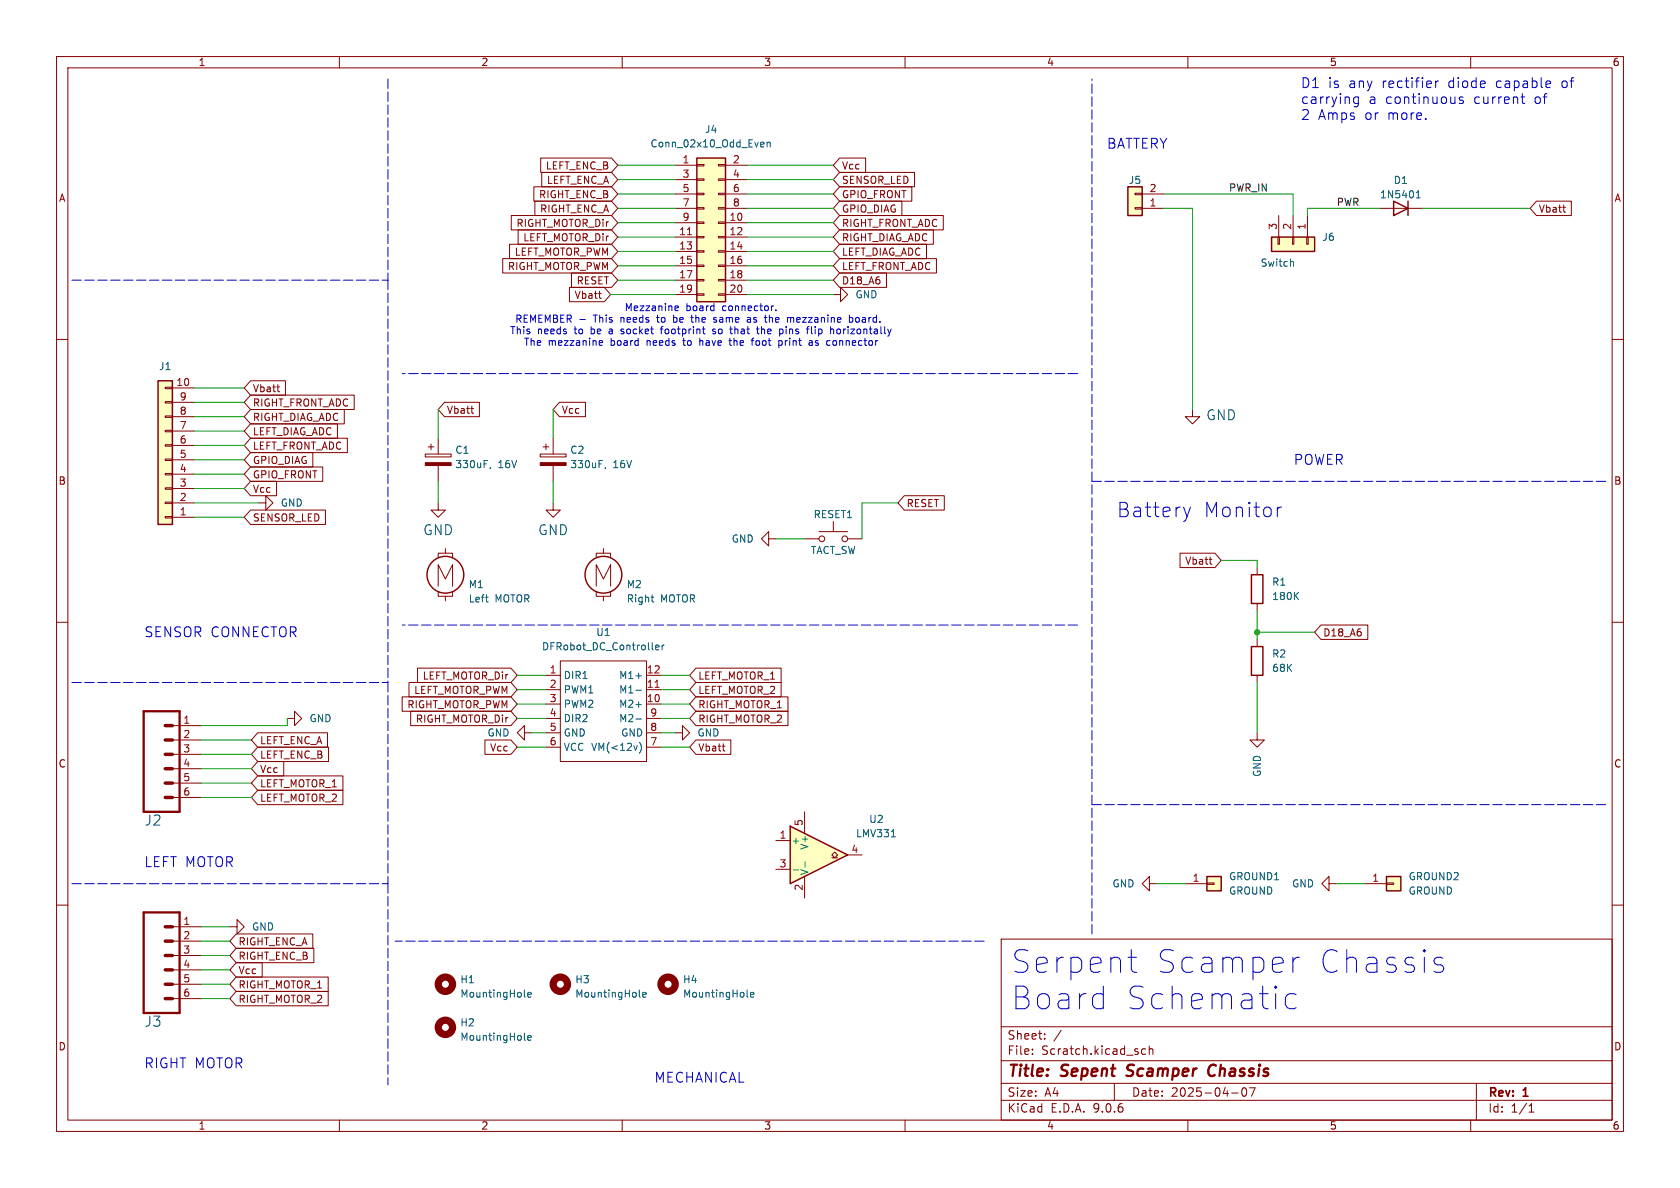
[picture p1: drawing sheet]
<svg xmlns="http://www.w3.org/2000/svg" width="297mm" height="210mm" viewBox="0 0 297 210" stroke-linecap="round" stroke-linejoin="round" font-family="sans-serif">
<g fill="none" stroke="#840000" stroke-width=".18">
<path d="M10 10h277v190h-277zM12 12h273v186h-273zM60 10v2M110 10v2M160 10v2M210 10v2M260 10v2M10 60h2M285 60h2M10 110h2M285 110h2M222.2 129.5v1.3h1.3l-1.3 1.3-1.2-1.3h1.2"/>
<path d="M10 160h2M177 166h108v32h-108zM285 160h2M60 198v2M110 198v2M160 198v2M177 194.5h108M177 191.5h108M177 187.5h108M177 181.5h108M182.5 186.3v.1M182.5 185.5v.1"/>
<path d="M184.7 183.6v.1M184.7 182.8v.1M187.6 182.1l-1.3 2M197 191.5v3M202.5 185.5l-.4-.1-.3 .3v.4l.2 .2h.5M203.2 185.5l.2-.1 .3 .1 .1 .9M203.2 184.9v1.5M210 198v2M217.7 193.2h1.2M219.7 192.4l.2-.1a.81 .81 0 0 1 .6 .6 .81 .81 0 0 1-.3 .8l-.2 .1a.81 .81 0 0 1-.3-1.4zM220.9 192.3h1l-.7 1.5M260 198v2"/>
<path d="M261 191.5v6.5M270.3 196.6h.9M270.3 195.5l.4-.4v1.5"/>
</g>
<path d="M199.1 190.1l.3 .1M199.4 188.4l-.1 .4 .1 .2M214.6 188.2a1.13 1.13 0 0 0-1 .7 1.13 1.13 0 0 0 .3 1.2l.3 .1 .4-.1" fill="none" stroke="#840000" stroke-width=".4"/>
<path d="M245.1 154.9h2.5v2.6h-2.5z" fill="#ffffc2"/>
<g fill="none" stroke="#840000" stroke-width=".25">
<path d="M221.2 101.6h2.1v5.1h-2.1zM245.1 154.9h2.5v2.6h-2.5z"/>
<circle cx="106.7" cy="101.6" r="3.3"/>
</g>
<g fill="none" stroke="#840000" stroke-width=".18">
<path d="M210.8 72.4v1.3h1.3l-1.3 1.2-1.3-1.2h1.3M105.4 98.6v-.8h2.5v.8M106.7 97v.8M96.5 119.4h2.6M99.1 116.8h15.2v17.8h-15.2zM105.4 103.6v-3.8l1.3 2.6 1.2-2.6v3.8M105.4 104.6v.8h2.5v-.8M106.7 105.4v.8M114.3 119.4h2.5M222.2 100.3v1.3M222.2 106.7v1.3M30.5 138.4h5.1"/>
<path d="M30.5 135.9h5.1M30.5 133.4h5.1M30.5 130.8h5.1M30.5 128.3h5.1M92.7 129.5v-1.2l-1.3 1.2 1.3 1.3v-1.3h1.3M96.5 121.9h2.6M96.5 124.5h2.6M96.5 127h2.6M96.5 129.5h2.6M96.5 132.1h2.6M114.3 121.9h2.5M114.3 124.5h2.5"/>
<path d="M114.3 127h2.5M114.3 129.5h2.5M114.3 132.1h2.5M119.4 129.5h1.2v-1.2l1.3 1.2-1.3 1.3v-1.3M30.5 141h5.1M203.2 156.2v-1.3l-1.3 1.3 1.3 1.3v-1.3h1.3M234.9 156.2v-1.3l-1.2 1.3 1.2 1.3v-1.3h1.3M241.3 156.2h3.8M245.1 156.1h1.3v.2h-1.3zM40.6 163.8h1.3v-1.2l1.3 1.2-1.3 1.3v-1.3"/>
</g>
<path d="M115.1 105.6h.5M115.3 106.4h.3M115.9 114.5l.6-.2-.1-.2-.3-.1-.2 .2 .1 .6h.4M117.1 114v.9M117.4 114l-.3 .3M229 105.3l.6 .7M229.6 104.7l-.8 .7M112.4 122h1M112.4 127.1h1M112.7 131.8l-.3 .9M113 131.2a1.46 1.46 0 0 1 0 1.9" fill="none" stroke="#006464" stroke-width=".18"/>
<path d="M115.8 121.5h.7" fill="none" stroke="#a90000" stroke-width=".18"/>
<path d="M25.4 125.7h6.3v17.8h-6.3z" fill="none" stroke="#840000" stroke-width=".41"/>
<path d="M29.2 138.4h1.3M29.2 135.9h1.3M29.2 133.4h1.3M29.2 130.8h1.3M29.2 128.3h1.3M29.2 141h1.3" fill="none" stroke="#840000" stroke-width=".61"/>
<path d="M139.7 146.1l10.2 5-10.2 5.1z" fill="#ffffc2"/>
<path d="M221.2 114.3h2.1v5.1h-2.1zM139.7 146.1l10.2 5-10.2 5.1z" fill="none" stroke="#840000" stroke-width=".25"/>
<g fill="none" stroke="#840000" stroke-width=".18">
<path d="M45.7 88.9h1.3v-1.3l1.3 1.3-1.3 1.3v-1.3M135.9 95.3v-1.3l-1.3 1.3 1.3 1.2v-1.2h1.3M142.2 95.3h2.6M144.8 94h5.1M147.3 92.2v1.8M149.9 95.3h2.5M222.2 113v1.3M222.2 119.4v1.3M137.2 148.6h2.5M137.2 153.7h2.5M142.2 143.5v3.8M142.2 154.9v3.9"/>
<path d="M147.1 151.6h.5l-.5-.5 .5-.5 .5 .5-.5 .5h.5M149.9 151.1h2.5"/>
<circle cx="145.3" cy="95.3" r=".51"/>
<circle cx="149.4" cy="95.3" r=".51"/>
</g>
<path d="M140.2 153.8h1M142.3 152.4v.9M157.6 147.9h.7M92.7 176.1l.2 .2M93.3 175.8l.6-.1-.1-.2-.3-.1-.2 .2 .1 .6h.4M113 176.1l.2 .2M113.6 175.8l.6-.1v-.2l-.4-.1-.2 .2 .1 .6h.5M132.1 176.1l.2 .2M132.7 175.8l.6-.1-.1-.2-.3-.1-.2 .2v.6h.5M92.7 183.7l.2 .2M93.3 183.5l.6-.2-.1-.2-.3-.1-.2 .2 .1 .6h.4" fill="none" stroke="#006464" stroke-width=".18"/>
<g fill="none" stroke="#840000" stroke-width="1.3">
<circle cx="78.7" cy="174" r="1.27"/>
<circle cx="99.1" cy="174" r="1.27"/>
<circle cx="118.1" cy="174" r="1.27"/>
<circle cx="78.7" cy="181.6" r="1.27"/>
</g>
<path d="M27.9 67.3h2.6v25.4h-2.6z" fill="#ffffc2"/>
<g fill="none" stroke="#840000" stroke-width=".25">
<path d="M27.9 67.3h2.6v25.4h-2.6z"/>
<circle cx="78.7" cy="101.6" r="3.3"/>
</g>
<g fill="none" stroke="#840000" stroke-width=".18">
<path d="M29.2 78.6h1.3v.3h-1.3zM29.2 76.1h1.3v.2h-1.3zM29.2 73.5h1.3v.3h-1.3zM29.2 71h1.3v.2h-1.3zM29.2 68.5h1.3v.2h-1.3zM30.5 78.7h3.8M30.5 76.2h3.8M30.5 73.7h3.8M30.5 71.1h3.8M30.5 68.6h3.8M29.2 91.3h1.3v.3h-1.3zM29.2 88.8h1.3v.2h-1.3z"/>
<path d="M29.2 86.2h1.3v.3h-1.3zM29.2 83.7h1.3v.2h-1.3zM29.2 81.2h1.3v.2h-1.3zM30.5 91.4h3.8M30.5 88.9h3.8M30.5 86.4h3.8M30.5 83.8h3.8M30.5 81.3h3.8M77.5 98.6v-.8h2.5v.8M78.7 97v.8M77.5 103.6v-3.8l1.2 2.6 1.3-2.6v3.8M77.5 104.6v.8h2.5v-.8"/>
<path d="M78.7 105.4v.8M50.8 127h1.3v-1.3l1.2 1.3-1.2 1.3v-1.3"/>
</g>
<path d="M85.8 105.6h.5M86.2 106.4h.1" fill="none" stroke="#006464" stroke-width=".18"/>
<path d="M199.4 33h2.5v5.1h-2.5z" fill="#ffffc2"/>
<path d="M199.4 33h2.5v5.1h-2.5z" fill="none" stroke="#840000" stroke-width=".25"/>
<path d="M200.7 36.7h1.2v.3h-1.2zM200.7 34.2h1.2v.2h-1.2zM201.9 36.8h3.8M201.9 34.3h3.8" fill="none" stroke="#840000" stroke-width=".18"/>
<path d="M224.8 41.9h7.6v2.6h-7.6z" fill="#ffffc2"/>
<path d="M246.4 35.6l2.5 1.2-2.5 1.3zM248.9 35.6v2.5M224.8 41.9h7.6v2.6h-7.6z" fill="none" stroke="#840000" stroke-width=".25"/>
<path d="M226.1 38.1v3.8M228.6 38.1v3.8M231.1 38.1v3.8M243.8 36.8h7.7M147.3 52.1h1.3v-1.3l1.3 1.3-1.3 1.2v-1.2M225.9 41.9h.3v1.3h-.3zM228.5 41.9h.2v1.3h-.2zM231 41.9h.3v1.3h-.3zM77.5 88.9v1.3h1.2l-1.2 1.2-1.3-1.2h1.3M97.8 88.9v1.3h1.3l-1.3 1.2-1.3-1.2h1.3" fill="none" stroke="#840000" stroke-width=".18"/>
<path d="M250.4 35h.7M250.4 34.1l.3-.4v1.3M228.3 46.2l.4 .2v.7" fill="none" stroke="#006464" stroke-width=".18"/>
<path d="M123.2 27.9h5.1v25.4h-5.1z" fill="#ffffc2"/>
<path d="M123.2 27.9h5.1v25.4h-5.1z" fill="none" stroke="#840000" stroke-width=".25"/>
<g fill="none" stroke="#840000" stroke-width=".18">
<path d="M119.4 29.2h3.8M119.4 31.8h3.8M119.4 34.3h3.8M119.4 36.8h3.8M119.4 39.4h3.8M123.2 29.1h1.3v.2h-1.3zM123.2 31.6h1.3v.3h-1.3zM123.2 34.2h1.3v.2h-1.3zM123.2 36.7h1.3v.3h-1.3zM123.2 39.2h1.3v.3h-1.3zM127 29.1h1.3v.2h-1.3zM127 31.6h1.3v.3h-1.3z"/>
<path d="M127 34.2h1.3v.2h-1.3zM127 36.7h1.3v.3h-1.3zM127 39.2h1.3v.3h-1.3zM128.3 29.2h3.8M128.3 31.8h3.8M128.3 34.3h3.8M128.3 36.8h3.8M128.3 39.4h3.8M119.4 41.9h3.8M119.4 44.5h3.8M119.4 47h3.8M119.4 49.5h3.8"/>
<path d="M119.4 52.1h3.8M123.2 41.8h1.3v.2h-1.3zM123.2 44.3h1.3v.3h-1.3zM123.2 46.9h1.3v.2h-1.3zM123.2 49.4h1.3v.3h-1.3zM123.2 51.9h1.3v.3h-1.3zM127 41.8h1.3v.2h-1.3zM127 44.3h1.3v.3h-1.3zM127 46.9h1.3v.2h-1.3zM127 49.4h1.3v.3h-1.3zM127 51.9h1.3v.3h-1.3zM128.3 41.9h3.8"/>
<path d="M128.3 44.5h3.8M128.3 47h3.8M128.3 49.5h3.8M128.3 52.1h3.8M75.7 79h1M76.2 78.5v1M77.5 77.5v2.8M96 79h1M96.5 78.5v1M97.8 77.5v2.8M75.2 80.3h4.6v.5h-4.6zM77.5 82.3v2.8"/>
<path d="M95.5 80.3h4.6v.5h-4.6zM97.8 82.3v2.8"/>
</g>
<path d="M121.5 41.5h.8" fill="none" stroke="#a90000" stroke-width=".18"/>
<path d="M134.7 25.1l.3 .1 .1 .2-.6 .2M135 25.9l-.3 .1M135.6 25.3l.2-.2 .3 .1 .1 .8M135.6 25.1v.9M86.7 82.6l-.1 .3M107.1 82.6l-.2 .3" fill="none" stroke="#006464" stroke-width=".18"/>
<g fill="#840000" stroke="#840000" stroke-width=".18">
<path d="M95.5 81.8h4.6v.5h-4.6z"/>
<path d="M75.2 81.8h4.6v.5h-4.6z"/>
</g>
<path d="M213.4 154.9h2.5v2.6h-2.5z" fill="#ffffc2"/>
<path d="M213.4 154.9h2.5v2.6h-2.5z" fill="none" stroke="#840000" stroke-width=".25"/>
<g fill="none" stroke="#840000" stroke-width=".18">
<path d="M90.4 38.1h17.7l1.1 1.3-1.1 1.2h-17.7zM94.4 33h13.7l1.1 1.3-1.1 1.3h-13.7zM94.6 35.6h13.5l1.1 1.2-1.1 1.3h-13.5zM95.6 27.9h12.5l1.1 1.3-1.1 1.3h-12.5zM95.8 30.5h12.3l1.1 1.3-1.1 1.2h-12.3zM148.4 27.9h4.6v2.6h-4.6l-1.1-1.3zM148.4 30.5h13.3v2.5h-13.3l-1.1-1.2zM148.4 33h12.8v2.6h-12.8l-1.1-1.3zM148.4 38.1h18.4v2.5h-18.4l-1.1-1.2zM148.4 35.6h11v2.5h-11l-1.1-1.3zM271.6 35.6h6.2v2.5h-6.2l-1.1-1.3zM276.3 36.7h.5"/>
<path d="M276.6 37.5h.2M88.9 45.7h19.2l1.1 1.3-1.1 1.3h-19.2zM90.1 43.2h18l1.1 1.3-1.1 1.2h-18zM91.6 40.6h16.5l1.1 1.3-1.1 1.3h-16.5zM100.7 50.8h6.1l1.1 1.3-1.1 1.2h-6.1zM101 48.3h7.1l1.1 1.2-1.1 1.3h-7.1zM105.8 51.9h.5M106.2 52.7h.1M148.4 43.2h15.4v2.5h-15.4l-1.1-1.2zM148.4 48.3h8.3v2.5h-8.3l-1.1-1.3zM148.4 45.7h17.1v2.6h-17.1l-1.1-1.3zM148.4 40.6h16.6v2.6h-16.6l-1.1-1.3z"/>
<path d="M44.3 69.8h18.3v2.6h-18.3l-1.1-1.3zM44.3 77.5h17.1v2.5h-17.1l-1.1-1.3zM44.3 67.3h6.2v2.6h-6.2l-1.1-1.3zM44.3 72.4h16.6v2.5h-16.6l-1.1-1.2zM44.3 74.9h15.4v2.6h-15.4l-1.1-1.3zM48.9 68.4h.5M49.3 69.3h.1M78.6 71.1h6.2v2.6h-6.2l-1.1-1.3zM83.2 72.2h.5M83.6 73.1h.1M98.9 71.1h4.6v2.6h-4.6l-1.1-1.3zM44.3 80h11v2.6h-11l-1.1-1.3z"/>
<path d="M44.3 82.5h12.8v2.6h-12.8l-1.1-1.3zM44.3 85.1h4.6v2.5h-4.6l-1.1-1.2zM44.3 90.2h13.2v2.5h-13.2l-1.1-1.3zM159.9 87.6h7v2.6h-7l-1.2-1.3zM208.6 97.8h6.2l1.1 1.3-1.1 1.2h-6.2zM213.8 98.9h.4M214.1 99.7h.1M73.8 118.1h16.5l1.1 1.3-1.1 1.3h-16.5zM123 118.1h15.1v2.6h-15.1l-1.1-1.3zM233.5 110.5h8.3v2.5h-8.3l-1.1-1.2zM45.6 132.1h12.5v2.5h-12.5l-1.2-1.2zM45.6 139.7h15v2.5h-15l-1.2-1.2z"/>
<path d="M45.6 137.2h15v2.5h-15l-1.2-1.3zM45.6 134.6h4.6v2.6h-4.6l-1.2-1.3zM45.6 129.5h12.3v2.6h-12.3l-1.2-1.3zM71.1 123.2h19.2l1.1 1.3-1.1 1.2h-19.2zM72.3 120.6h18l1.1 1.3-1.1 1.3h-18zM72.6 125.7h17.7l1.1 1.3-1.1 1.3h-17.7zM85.7 130.8h4.6l1.1 1.3-1.1 1.3h-4.6zM123 130.8h6.2v2.6h-6.2l-1.1-1.3zM123 123.2h16.3v2.5h-16.3l-1.1-1.2zM123 120.6h15.1v2.6h-15.1l-1.1-1.3zM123 125.7h16.3v2.6h-16.3l-1.1-1.3zM127.7 131.9h.5"/>
<path d="M128 132.8h.2M209.5 156.2h3.9M213.4 156.1h1.2v.2h-1.2zM30.5 176.5h5.1M30.5 174h5.1M30.5 171.5h5.1M30.5 168.9h5.1M30.5 166.4h5.1M30.5 163.8h5.1M41.8 170.2h4.6v2.5h-4.6l-1.2-1.2zM41.8 167.6h13.7v2.6h-13.7l-1.2-1.3zM41.8 175.3h16.2v2.5h-16.2l-1.2-1.3z"/>
<path d="M41.8 172.7h16.2v2.6h-16.2l-1.2-1.3zM41.8 165.1h13.5v2.5h-13.5l-1.2-1.2z"/>
</g>
<path d="M25.4 161.3h6.3v17.8h-6.3z" fill="none" stroke="#840000" stroke-width=".41"/>
<path d="M29.2 176.5h1.3M29.2 174h1.3M29.2 171.5h1.3M29.2 168.9h1.3M29.2 166.4h1.3M29.2 163.8h1.3" fill="none" stroke="#840000" stroke-width=".61"/>
<g fill="none" stroke="#0000c2" stroke-width=".18" stroke-dasharray="1.7 .6">
<path d="M68.6 14v35.5M12.7 49.5h55.9M68.6 49.5v71.2M190.5 66h-119.4M193 85.1h91.5M193 85.1v-71.1M190.5 110.5h-119.4M12.7 120.7h55.9M68.6 120.7v35.5M12.7 156.2h55.9M68.6 156.2v35.6M193 142.2v-57.1"/>
<path d="M193 142.2h91.5M174 166.4h-104.2M193 165.1v-22.9"/>
</g>
<g fill="none" stroke="#009600" stroke-width=".18">
<path d="M109.2 36.8h10.2M109.2 31.8h10.2M109.2 39.4h10.2M109.2 29.2h10.2M109.2 34.3h10.2M132.1 36.8h15.2M132.1 31.8h15.2M132.1 39.4h15.2M132.1 29.2h15.2M132.1 34.3h15.2M205.7 36.8h5.1v35.6M205.7 34.3h22.9v3.8"/>
<path d="M243.8 36.8h-12.7v1.3M251.5 36.8h19M107.9 52.1h11.5M109.2 49.5h10.2M109.2 47h10.2M109.2 44.5h10.2M109.2 41.9h10.2M132.1 52.1h15.2M132.1 49.5h15.2M132.1 47h15.2M132.1 44.5h15.2M132.1 41.9h15.2"/>
<path d="M34.3 76.2h8.9M34.3 71.1h8.9M34.3 78.7h8.9M34.3 73.7h8.9M34.3 68.6h8.9M77.5 72.4v5.1M97.8 72.4v5.1M34.3 88.9h11.4M34.3 86.4h8.9M34.3 81.3h8.9M34.3 83.8h8.9M34.3 91.4h8.9"/>
<path d="M77.5 85.1v3.8M97.8 85.1v3.8M137.2 95.3h5M158.7 88.9h-6.3v6.4M215.9 99.1h6.3v1.2M91.4 119.4h5.1M116.8 119.4h5.1M222.2 108v5M222.2 111.8h10.2M35.6 133.4h8.8M35.6 130.8h8.8M35.6 138.4h8.8"/>
<path d="M35.6 135.9h8.8M50.8 127v1.3h-15.2M91.4 127h5.1M91.4 121.9h5.1M91.4 124.5h5.1M91.4 132.1h5.1M94 129.5h2.5M116.8 127h5.1M116.8 129.5h2.6M116.8 121.9h5.1M116.8 124.5h5.1M116.8 132.1h5.1"/>
<path d="M222.2 120.7v8.8M35.6 141h8.8M204.5 156.2h5M236.2 156.2h5.1M35.6 174h5M35.6 176.5h5M35.6 168.9h5M35.6 166.4h5M35.6 171.5h5M35.6 163.8h5"/>
</g>
<g fill="none" stroke="#0000c2" stroke-width=".18">
<path d="M240.1 17.1v1.5l-.1 .2M240.1 17.2l-.5-.1-.3 .4v.5l.2 .2h.6M253.8 14.3v1.2M254.3 14.3l-.3 .1-.2 .2M258.6 17.2l-.4-.1-.2 .3 .1 .2 .5 .2v.4h-.6M268.9 17.1h.7M269.1 16.6v1.5l.1 .1 .4 .1M273.9 14.3l.2 .1v.3l-.8 .2M274.1 15.4l-.2 .1M102.5 56.5h1M109.8 58.9l.1 .1M110 58.2l-.2 .1 .2 .3"/>
<path d="M116.7 58.2h.5M117 57.8l-.1 1.2M119.1 55.7v1.3M119.1 56.9l.1 .1M119.2 56.1l-.1 .1M119.4 54.9h.5M119.4 54.1h.3l.2 .3-.6 .1M122.1 56.1h.5M122.3 55.7v1.1l.3 .2M123.7 59.8v1.3M126.5 58.2h-.3l-.2 .2 .5 .4M126.5 58.8l-.2 .2-.3-.1"/>
<path d="M126.6 56.2l-.3-.1-.1 .3 .5 .3M126.7 56.8l-.2 .2-.3-.1M129 58.2h.5M129 59.8v1.1l.3 .2M129.4 59h.1M132.1 56.8l.2 .2 .4-.1M132.1 56.2h.5l.1 .8M132.7 56.4l-.4 .1-.2 .2M133 59.8v1.3M133.7 58.2h.5M133.9 58.8l.3 .2M134.6 57.7v1.3"/>
<path d="M134.8 58.2l-.2 .1M136 55.7v1.3M136.2 56.1l-.2 .1M136.7 54.1h-.2M137.2 54.8v.1M138.3 58.2l.1 .2-.1 .5M139.7 56.2l.1 .1M139.8 56.3l.1-.2 .4 .1v.8M139.8 56.3v.7M143.5 57.7v1.1l.1 .2M147.3 58.2l.1 .8M148.5 58.2h-.3l-.3 .2 .1 .5 .2 .1 .3-.1"/>
<path d="M150.2 56.2l.3-.1 .3 .3-.1 .5h-.5M150.2 55.7v1.3M151.5 56.1l-.2 .3v.3l.2 .3M106 61h.5M106 60.3l.4-.1 .1 .3-.6 .1M123.8 60.3h-.1M128.9 60.2h.4M132.8 60.2h.5M137.7 60.3l.3-.1 .3 .2-.1 .6h-.5M137.7 60.2v1.3M143.2 60.2h.2l.2 .2v.7M143.6 60.5l-.4 .1-.2 .2 .2 .3 .4-.1"/>
<path d="M147.3 60.3v.6M209.2 89.6l.7 1.7M209.9 91.3l-.3 .6M210.5 89.6l-.6 1.7M225.8 89.6v1.7M226.5 89.6a.65 .65 0 0 0-.7 .5M199.4 169.2h1.5M200 167.9v3.4l.2 .4 .4 .2h.3M228.6 169.2v2.7M229.1 175.8l-.3-.1h-.8l-.4 .1-.4 .6v1.2l.4 .5 .4 .2h.8l.3-.2M229.7 169.2a1.02 1.02 0 0 0-1.1 .8M253.7 169.4l.4-.2h.6l.3 .2"/>
<path d="M253.7 170.4l1.3 .3 .2 .4-.2 .6-.3 .2h-.8"/>
</g>
<circle cx="222.2" cy="111.8" r=".46" fill="#009600" stroke="#009600" stroke-width=".18"/>
<g font-size="5.6" fill="#0000c2">
<text x="178.6" y="172.4">Serpent</text>
<text x="203.9" y="172.4">Scamper</text>
<text x="232.4" y="172.4">Chassis</text>
<text x="178.6" y="178.8">Board</text>
<text x="198.6" y="178.8">Schematic</text>
</g>
<g font-size="3.5" fill="#0000c2">
<text x="197.4" y="91.7">Battery</text>
<text x="212.7" y="91.7">Monitor</text>
</g>
<g font-size="2.8" fill="#840000">
<text x="178" y="190.9">Title:</text>
<text x="187.7" y="190.9">Sepent</text>
<text x="200.1" y="190.9">Scamper</text>
<text x="215.3" y="190.9">Chassis</text>
</g>
<g font-size="2.5" fill="#006464">
<text x="25.5" y="146.2">J2</text>
<text x="25.5" y="181.7">J3</text>
</g>
<g font-size="2.4" fill="#0000c2">
<text x="229.9" y="15.7">D1</text>
<text x="234.7" y="15.7">is</text>
<text x="238.4" y="15.7">any</text>
<text x="244.4" y="15.7">rectifier</text>
<text x="256.1" y="15.7">diode</text>
<text x="264.7" y="15.7">capable</text>
<text x="276.3" y="15.7">of</text>
<text x="229.9" y="18.5">carrying</text>
<text x="229.9" y="21.3">2</text>
<text x="233" y="21.3">Amps</text>
<text x="241.3" y="21.3">or</text>
<text x="241.9" y="18.5">a continuous</text>
<text x="245.4" y="21.3">more.</text>
<text x="260.6" y="18.5">current</text>
<text x="271.4" y="18.5">of</text>
<text x="195.6" y="26.4">BATTERY</text>
<text x="228.6" y="82.3">POWER</text>
<text x="25.4" y="112.8">SENSOR CONNECTOR</text>
<text x="25.4" y="153.4">LEFT MOTOR</text>
<text x="25.4" y="189">RIGHT MOTOR</text>
<text x="115.6" y="191.5">MECHANICAL</text>
</g>
<g font-size="2.4" fill="#006464">
<text x="213.2" y="74.5">GND</text>
<text x="74.7" y="94.8">GND</text>
<text x="95.1" y="94.8">GND</text>
</g>
<g font-size="2.1" fill="#840000">
<text x="178" y="184">Sheet:</text>
<text x="178" y="186.7">File:</text>
<text x="184.1" y="186.7">Scratch.kicad_sch</text>
<text x="178" y="196.9">KiCad</text>
<text x="178" y="194.1">Size:</text>
<text x="184.7" y="194.1">A4</text>
<text x="185.7" y="196.9">E.D.A.</text>
<text x="193.3" y="196.9">9.0.6</text>
<text x="200" y="194.1">Date:</text>
<text x="207" y="194.1">2025-04-07</text>
<text x="263" y="194.3">Rev:</text>
<text x="263" y="196.9">Id:</text>
<text x="267.1" y="196.9">1/1</text>
<text x="269.4" y="194.3">1</text>
</g>
<g font-size="1.8" fill="#840000">
<text x="35" y="11.9">1</text>
<text x="85" y="11.9">2</text>
<text x="135" y="11.9">3</text>
<text x="185" y="11.9">4</text>
<text x="235" y="11.9">5</text>
<text x="285" y="11.9">6</text>
<text x="10.3" y="35.9">A</text>
<text x="95.2" y="35.2">RIGHT_ENC_B</text>
<text x="96.4" y="30.2">LEFT_ENC_B</text>
<text x="96.6" y="32.7">LEFT_ENC_A</text>
<text x="148.7" y="30.2">Vcc</text>
<text x="148.7" y="32.7">SENSOR_LED</text>
<text x="148.7" y="35.2">GPIO_FRONT</text>
<text x="285.3" y="35.9">A</text>
<text x="91.2" y="40.3">RIGHT_MOTOR_Dir</text>
<text x="95.4" y="37.8">RIGHT_ENC_A</text>
<text x="148.7" y="40.3">RIGHT_FRONT_ADC</text>
<text x="148.7" y="37.8">GPIO_DIAG</text>
<text x="271.9" y="37.8">Vbatt</text>
<text x="89.7" y="47.9">RIGHT_MOTOR_PWM</text>
<text x="90.9" y="45.4">LEFT_MOTOR_PWM</text>
<text x="92.4" y="42.9">LEFT_MOTOR_Dir</text>
<text x="148.7" y="45.4">LEFT_DIAG_ADC</text>
<text x="148.7" y="47.9">LEFT_FRONT_ADC</text>
<text x="148.7" y="42.9">RIGHT_DIAG_ADC</text>
<text x="101.5" y="53">Vbatt</text>
<text x="101.8" y="50.5">RESET</text>
<text x="148.7" y="50.5">D18_A6</text>
<text x="44.6" y="69.5">Vbatt</text>
<text x="44.6" y="72.1">RIGHT_FRONT_ADC</text>
<text x="44.6" y="74.6">RIGHT_DIAG_ADC</text>
<text x="44.6" y="77.2">LEFT_DIAG_ADC</text>
<text x="78.9" y="73.3">Vbatt</text>
<text x="99.2" y="73.3">Vcc</text>
<text x="44.6" y="79.7">LEFT_FRONT_ADC</text>
<text x="44.6" y="82.2">GPIO_DIAG</text>
<text x="10.3" y="85.9">B</text>
<text x="44.6" y="84.8">GPIO_FRONT</text>
<text x="44.6" y="87.3">Vcc</text>
<text x="160.2" y="89.9">RESET</text>
<text x="285.3" y="85.9">B</text>
<text x="44.6" y="92.4">SENSOR_LED</text>
<text x="209.4" y="100">Vbatt</text>
<text x="233.8" y="112.7">D18_A6</text>
<text x="71.9" y="125.4">RIGHT_MOTOR_PWM</text>
<text x="73.1" y="122.9">LEFT_MOTOR_PWM</text>
<text x="74.6" y="120.3">LEFT_MOTOR_Dir</text>
<text x="123.3" y="125.4">RIGHT_MOTOR_1</text>
<text x="123.3" y="122.9">LEFT_MOTOR_2</text>
<text x="123.3" y="120.3">LEFT_MOTOR_1</text>
<text x="45.9" y="131.8">LEFT_ENC_A</text>
<text x="73.4" y="128">RIGHT_MOTOR_Dir</text>
<text x="123.3" y="128">RIGHT_MOTOR_2</text>
<text x="10.3" y="135.9">C</text>
<text x="45.9" y="134.3">LEFT_ENC_B</text>
<text x="45.9" y="136.8">Vcc</text>
<text x="86.5" y="133">Vcc</text>
<text x="123.3" y="133">Vbatt</text>
<text x="285.3" y="135.9">C</text>
<text x="45.9" y="141.9">LEFT_MOTOR_2</text>
<text x="45.9" y="139.4">LEFT_MOTOR_1</text>
<text x="42.1" y="167.3">RIGHT_ENC_A</text>
<text x="42.1" y="172.4">Vcc</text>
<text x="42.1" y="169.9">RIGHT_ENC_B</text>
<text x="42.1" y="177.5">RIGHT_MOTOR_2</text>
<text x="42.1" y="174.9">RIGHT_MOTOR_1</text>
<text x="10.3" y="185.9">D</text>
<text x="285.3" y="185.9">D</text>
<text x="35" y="199.9">1</text>
<text x="85" y="199.9">2</text>
<text x="135" y="199.9">3</text>
<text x="185" y="199.9">4</text>
<text x="235" y="199.9">5</text>
<text x="285" y="199.9">6</text>
</g>
<g font-size="1.8" fill="#006464">
<text x="124.5" y="23.7">J4</text>
<text x="114.9" y="26.3">Conn_02x10_Odd_Even</text>
<text x="199.5" y="32.7">J5</text>
<text x="243.9" y="35.3">1N5401</text>
<text x="246.3" y="32.7">D1</text>
<text x="222.8" y="47.3">Switch</text>
<text x="233.7" y="42.8">J6</text>
<text x="151.1" y="52.9">GND</text>
<text x="28" y="65.6">J1</text>
<text x="80.4" y="80.4">C1</text>
<text x="80.4" y="83">330uF,</text>
<text x="88" y="83">16V</text>
<text x="100.7" y="80.4">C2</text>
<text x="100.7" y="83">330uF,</text>
<text x="108.4" y="83">16V</text>
<text x="49.5" y="89.8">GND</text>
<text x="143.7" y="91.8">RESET1</text>
<text x="129.3" y="96.1">GND</text>
<text x="143.3" y="98.1">TACT_SW</text>
<text x="82.8" y="104.2">M1</text>
<text x="82.8" y="106.7">Left</text>
<text x="87.5" y="106.7">MOTOR</text>
<text x="110.7" y="104.2">M2</text>
<text x="110.7" y="106.7">Right</text>
<text x="116.8" y="106.7">MOTOR</text>
<text x="224.8" y="103.7">R1</text>
<text x="224.8" y="106.3">180K</text>
<text x="105.3" y="112.6">U1</text>
<text x="95.7" y="115.2">DFRobot_DC_Controller</text>
<text x="224.8" y="116.4">R2</text>
<text x="224.8" y="119">68K</text>
<text x="99.6" y="120.2">DIR1</text>
<text x="99.6" y="122.8">PWM1</text>
<text x="99.6" y="125.3">PWM2</text>
<text x="109.4" y="120.2">M1+</text>
<text x="109.4" y="122.8">M1-</text>
<text x="109.4" y="125.3">M2+</text>
<text x="54.6" y="127.9">GND</text>
<text x="86.1" y="130.4">GND</text>
<text x="99.6" y="127.9">DIR2</text>
<text x="99.6" y="130.4">GND</text>
<text x="109.4" y="127.9">M2-</text>
<text x="109.7" y="130.4">GND</text>
<text x="123.2" y="130.4">GND</text>
<text x="99.6" y="132.9">VCC VM(&lt;12v)</text>
<text x="223.1" y="137.4" transform="rotate(-90 223.1 137.4)">GND</text>
<text x="139.8" y="149.5">+</text>
<text x="151.2" y="148.2">LMV331</text>
<text x="153.6" y="145.7">U2</text>
<text x="143.1" y="154.8" transform="rotate(-90 143.1 154.8)">V-</text>
<text x="143.1" y="150.3" transform="rotate(-90 143.1 150.3)">V+</text>
<text x="217.2" y="155.8">GROUND1</text>
<text x="248.9" y="155.8">GROUND2</text>
<text x="196.6" y="157.1">GND</text>
<text x="217.2" y="158.3">GROUND</text>
<text x="228.3" y="157.1">GND</text>
<text x="248.9" y="158.3">GROUND</text>
<text x="44.5" y="164.7">GND</text>
<text x="81.3" y="174">H1</text>
<text x="81.3" y="176.6">MountingHole</text>
<text x="101.6" y="174">H3</text>
<text x="101.6" y="176.6">MountingHole</text>
<text x="120.7" y="174">H4</text>
<text x="120.7" y="176.6">MountingHole</text>
<text x="81.3" y="181.6">H2</text>
<text x="81.3" y="184.2">MountingHole</text>
</g>
<g font-size="1.8" fill="#a90000">
<text x="120.6" y="29">1</text>
<text x="129.5" y="29">2</text>
<text x="120.6" y="31.5">3</text>
<text x="120.6" y="34">5</text>
<text x="129.5" y="31.5">4</text>
<text x="129.5" y="34">6</text>
<text x="203.1" y="34">2</text>
<text x="120" y="41.7">11</text>
<text x="120.6" y="36.6">7</text>
<text x="120.6" y="39.1">9</text>
<text x="128.9" y="39.1">10</text>
<text x="128.9" y="41.7">12</text>
<text x="129.5" y="36.6">8</text>
<text x="203.1" y="36.6">1</text>
<text x="225.8" y="40.7" transform="rotate(-90 225.8 40.7)">3</text>
<text x="228.3" y="40.7" transform="rotate(-90 228.3 40.7)">2</text>
<text x="230.9" y="40.7" transform="rotate(-90 230.9 40.7)">1</text>
<text x="120" y="44.2">13</text>
<text x="120" y="46.7">15</text>
<text x="128.9" y="44.2">14</text>
<text x="128.9" y="46.7">16</text>
<text x="120" y="49.3">17</text>
<text x="120" y="51.8">19</text>
<text x="128.9" y="49.3">18</text>
<text x="128.9" y="51.8">20</text>
<text x="31.1" y="68.3">10</text>
<text x="31.7" y="70.9">9</text>
<text x="31.7" y="75.9">7</text>
<text x="31.7" y="73.4">8</text>
<text x="31.7" y="83.6">4</text>
<text x="31.7" y="81">5</text>
<text x="31.7" y="78.5">6</text>
<text x="31.7" y="88.6">2</text>
<text x="31.7" y="86.1">3</text>
<text x="31.7" y="91.2">1</text>
<text x="97.1" y="119.1">1</text>
<text x="114.3" y="119.1">12</text>
<text x="97.1" y="121.7">2</text>
<text x="97.1" y="124.2">3</text>
<text x="114.3" y="121.7">11</text>
<text x="114.3" y="124.2">10</text>
<text x="32.3" y="130.6">2</text>
<text x="32.3" y="128">1</text>
<text x="97.1" y="126.7">4</text>
<text x="97.1" y="129.3">5</text>
<text x="97.1" y="131.8">6</text>
<text x="114.9" y="126.7">9</text>
<text x="114.9" y="129.3">8</text>
<text x="114.9" y="131.8">7</text>
<text x="32.3" y="135.6">4</text>
<text x="32.3" y="133.1">3</text>
<text x="32.3" y="140.7">6</text>
<text x="32.3" y="138.2">5</text>
<text x="137.7" y="148.3">1</text>
<text x="142" y="146.1" transform="rotate(-90 142 146.1)">5</text>
<text x="137.7" y="153.4">3</text>
<text x="150.4" y="150.9">4</text>
<text x="210.7" y="156">1</text>
<text x="242.5" y="156">1</text>
<text x="142" y="157.6" transform="rotate(-90 142 157.6)">2</text>
<text x="32.3" y="166.1">2</text>
<text x="32.3" y="163.6">1</text>
<text x="32.3" y="173.7">5</text>
<text x="32.3" y="171.2">4</text>
<text x="32.3" y="168.7">3</text>
<text x="32.3" y="176.3">6</text>
</g>
<g font-size="1.8" fill="#0f0f0f">
<text x="217.2" y="33.9">PWR_IN</text>
<text x="236.2" y="36.5">PWR</text>
</g>
<g font-size="1.8" fill="#0000c2">
<text x="90.1" y="59.3">This</text>
<text x="91" y="57.2">REMEMBER -</text>
<text x="95" y="59.3">needs</text>
<text x="101.7" y="59.3">to</text>
<text x="104.7" y="59.3">be</text>
<text x="105.1" y="57.2">This</text>
<text x="108.1" y="59.3">a</text>
<text x="110" y="57.2">needs</text>
<text x="110.3" y="55.2">Mezzanine</text>
<text x="110.4" y="59.3">socket</text>
<text x="116.7" y="57.2">to</text>
<text x="117.7" y="59.3">footprint</text>
<text x="119.7" y="57.2">be</text>
<text x="121.2" y="55.2">board</text>
<text x="123.1" y="57.2">the</text>
<text x="127.1" y="59.3">so</text>
<text x="127.2" y="57.2">same</text>
<text x="127.8" y="55.2">connector.</text>
<text x="130.4" y="59.3">that</text>
<text x="133.4" y="57.2">as</text>
<text x="135.3" y="59.3">the</text>
<text x="136.7" y="57.2">the</text>
<text x="139.5" y="59.3">pins</text>
<text x="140.9" y="57.2">mezzanine</text>
<text x="144.6" y="59.3">flip</text>
<text x="148.9" y="59.3">horizontally</text>
<text x="152" y="57.2">board.</text>
<text x="92.5" y="61.3">The</text>
<text x="96.9" y="61.3">mezzanine</text>
<text x="108" y="61.3">board</text>
<text x="114.6" y="61.3">needs</text>
<text x="121.3" y="61.3">to</text>
<text x="124.3" y="61.3">have</text>
<text x="129.8" y="61.3">the</text>
<text x="134" y="61.3">foot</text>
<text x="138.9" y="61.3">print</text>
<text x="144.5" y="61.3">as</text>
<text x="147.8" y="61.3">connector</text>
</g>
</svg>
